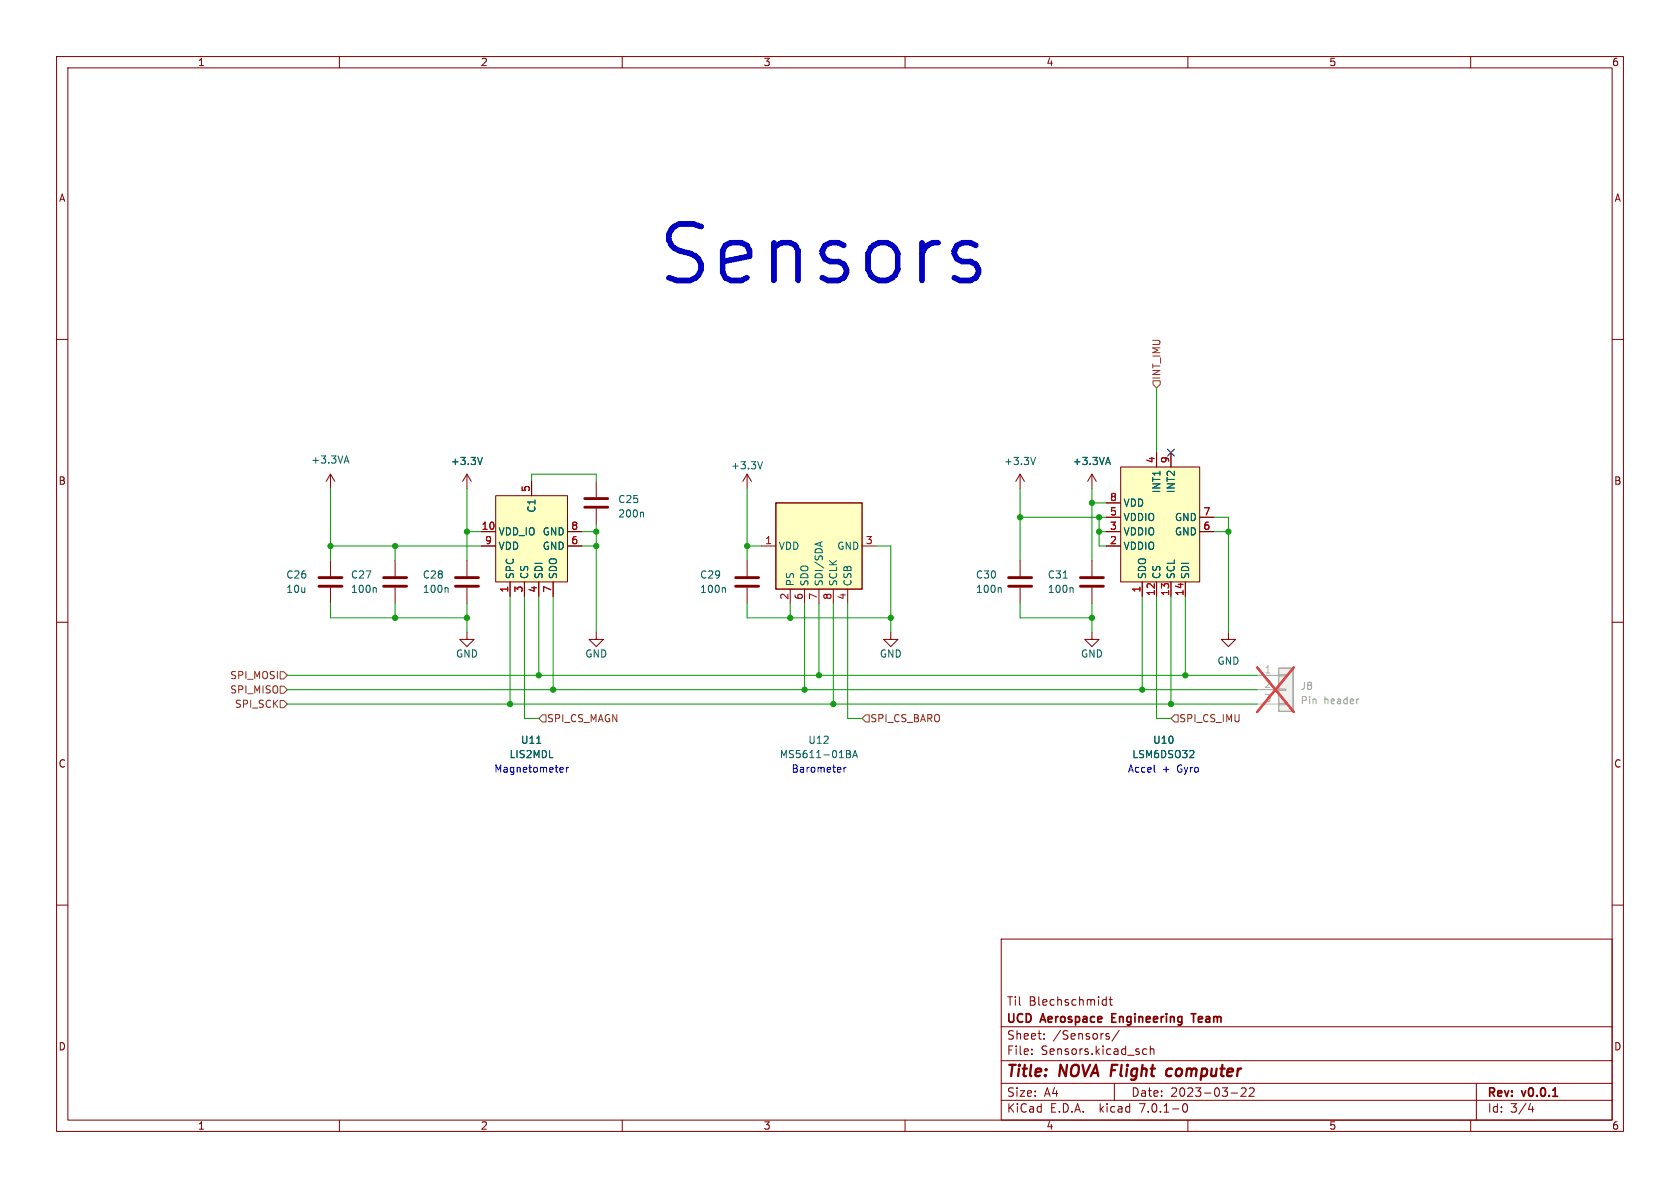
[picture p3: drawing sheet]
<svg xmlns="http://www.w3.org/2000/svg" width="297mm" height="210mm" viewBox="0 0 297 210" stroke-linecap="round" stroke-linejoin="round" font-family="sans-serif">
<g fill="none" stroke="#840000" stroke-width=".18">
<path d="M10 10h277v190h-277zM12 12h273v186h-273zM60 10v2M110 10v2M160 10v2M210 10v2M260 10v2M10 60h2M285 60h2M58.4 83.8l-.7 1.3M58.4 83.8v2.6M58.4 99.1v2.8"/>
<path d="M58.4 83.8l.8 1.3M69.8 99.1v2.8M82.5 83.8v2.6M82.5 99.1v2.8M82.5 83.8l-.7 1.3M82.5 83.8l.8 1.3M85.1 96.5h2.5M85.1 94h2.5M87.6 87.6h12.7v15.3h-12.7zM94 85.1v2.5M100.3 96.5h2.6M100.3 94h2.6"/>
<path d="M105.4 85.1v2.8M105.4 89.9v2.8M132.1 83.8v2.6M132.1 99.1v2.8M132.1 83.8l-.8 1.3M132.1 83.8l.7 1.3M134.6 96.5h2.6M152.4 96.5h2.5M180.3 83.8l-.7 1.3M180.3 83.8v2.6M180.3 99.1v2.8M180.3 83.8l.8 1.3"/>
<path d="M193 83.8l-.7 1.3M193 83.8v2.6M193 99.1v2.8M193 83.8l.8 1.3M195.6 96.5h2.5M195.6 94h2.5M195.6 91.4h2.5M195.6 88.9h2.5M198.1 82.6h14v20.3h-14zM204.5 80v2.6M207 80v2.6M212.1 94h2.5"/>
<path d="M212.1 91.4h2.5M10 110h2M58.4 103.9v2.8M69.8 103.9v2.8M82.5 111.8v1.2h1.3l-1.3 1.3-1.2-1.3h1.2M82.5 103.9v2.8M90.2 102.9v2.5M92.7 102.9v2.5M95.2 102.9v2.5M97.8 102.9v2.5M105.4 111.8v1.2h1.3l-1.3 1.3-1.3-1.3h1.3M132.1 103.9v2.8"/>
<path d="M139.7 104.1v2.6M142.2 104.1v2.6M144.8 104.1v2.6M147.3 104.1v2.6M149.9 104.1v2.6M157.5 111.8v1.2h1.2l-1.2 1.3-1.3-1.3h1.3M180.3 103.9v2.8M193 111.8v1.2h1.3l-1.3 1.3-1.2-1.3h1.2M193 103.9v2.8M201.9 102.9v2.5M204.5 102.9v2.5M207 102.9v2.5"/>
<path d="M209.5 102.9v2.5M217.2 111.8v1.2h1.2l-1.2 1.3-1.3-1.3h1.3M285 110h2M10 160h2M285 160h2M177 166h108v32h-108zM194.9 177.6l.2 .1 .5-.1M195.6 176.2v1.5M195.6 176.8l-.5-.1-.2 .1M196.1 176.7h.5M196.3 176.2v1.3l.3 .2M60 198v2"/>
<path d="M110 198v2M160 198v2M177 194.5h108M177 191.5h108M177 187.5h108M177 181.5h108M182.4 186.3v.1M182.4 185.5v.1M184.6 183.6v.1M184.6 182.8v.1M195.7 183.2l.4 .1v.2l-.2 .2h-.3M195.7 182.7l.4 .1"/>
<path d="M197 191.5v3M197.9 182.1l-1.3 2M202.1 186.3l.2 .1 .4-.1M202.7 185.5l-.4-.1-.2 .1M203.4 185.5l.2-.1 .3 .1 .1 .9M203.4 184.9v1.5M209.2 195.2l.2-.1a.81 .81 0 0 1 .6 .6 .81 .81 0 0 1-.3 .8l-.1 .1a.81 .81 0 0 1-.4-1.4zM210 198v2M217.6 193.2h1.2M219.6 192.3l-.2 .1M220 192.3l.3 .3-.1 .3-.8 .9h.9M221.1 192.3l-.2 .1"/>
<path d="M221.4 192.3l.3 .3-.1 .3-.8 .9h.9M260 198v2M261 191.5v6.5M270.2 196.1h.9M270.9 195.6v1"/>
</g>
<path d="M207 188.9a.66 .66 0 0 0-.8 .4v.7l.3 .2h.4" fill="none" stroke="#840000" stroke-width=".4"/>
<path d="M210.6 179.2h.8M211 179.2v1.5" fill="none" stroke="#840000" stroke-width=".3"/>
<g fill="#ffffc2" stroke="#ffffc2" stroke-width=".18">
<path d="M137.2 88.9h15.2v15.2h-15.2z"/>
<path d="M198.1 82.6h14v20.3h-14z"/>
<path d="M87.6 87.6h12.7v15.3h-12.7z"/>
</g>
<path d="M137.2 88.9h15.2v15.2h-15.2z" fill="none" stroke="#840000" stroke-width=".25"/>
<g fill="none" stroke="#006464" stroke-width=".18">
<path d="M61 81.5h.6M61.3 80.6l.4 1.3M85.3 80.9l-.5 1.2M113.6 90.5l.2 .2v.7M134.8 81.6l-.4 1.3M145 95.9v.6M145.4 95.8l-1.3 .4M183.1 80.9l-.5 1.2M195.6 81.8h.6M195.9 80.9l.4 1.2M66.3 103.9l.2 .2v.6M79 103.9l.2 .2v.6"/>
<path d="M128.1 103.9l.1 .2v.6M176.8 103.9l.2 .2v.6M189.5 103.9l.2 .2v.6M94.9 131.4h.7M149.6 132.7l.7 .1v.2l-.2 .3M149.6 133.3h.5M150.1 133.3l.3 .2-.1 .3-.7 .1M150.7 133.9l.5-1.2 .4 1.2M150.9 133.6h.6"/>
</g>
<path d="M226.1 118.1h2.5v7.6h-2.5z" fill="#f0f0f0" stroke="#f0f0f0" stroke-width=".18"/>
<path d="M222.2 119.4h3.9M226.1 119.3h1.2v.2h-1.2zM222.2 121.9h3.9M222.2 124.5h3.9M226.1 124.3h1.2v.3h-1.2zM226.1 121.8h1.2v.2h-1.2z" fill="none" stroke="#a1a1a1" stroke-width=".18"/>
<path d="M226.1 118.1h2.5v7.6h-2.5z" fill="none" stroke="#a1a1a1" stroke-width=".25"/>
<path d="M240.1 123.6h.1" fill="none" stroke="#989898" stroke-width=".18"/>
<path d="M222.2 118l6.5 7.9M228.7 118l-6.5 7.9" fill="none" stroke="#eb3a3d" stroke-width=".46"/>
<g fill="none" stroke="#840000" stroke-width=".51">
<path d="M103.4 89.7h4M103.4 88.1h4M56.4 103.6h4.1M56.4 102.1h4.1M67.8 103.6h4.1M67.8 102.1h4.1M80.5 103.6h4.1M80.5 102.1h4.1M130 103.6h4.1M130 102.1h4.1M178.3 103.6h4.1M178.3 102.1h4.1"/>
<path d="M191 103.6h4.1M191 102.1h4.1"/>
</g>
<path d="M203.8 67.3h1.3v.6l-.6 .7-.7-.7zM49.5 118.7h.7l.6 .7-.6 .6h-.7zM49.5 123.8h.7l.6 .7-.6 .6h-.7zM49.5 121.3h.7l.6 .6-.6 .7h-.7zM95.9 126.4h.6v1.2h-.6l-.7-.6zM153 126.4h.7v1.2h-.7l-.6-.6zM207 127l.6-.6h.7v1.2h-.7z" fill="none" stroke="#725600" stroke-width=".18"/>
<path d="M99.2 135.6l.3 .1 .1 .3-.6 .1M99.5 136.4l-.3 .1M100.1 135.6v.9M100.5 135.6l-.4 .3M149.2 135.6v.9M149.6 135.6l-.4 .3M204.1 136.4l.1 .1" fill="none" stroke="#0000c2" stroke-width=".18"/>
<g fill="none" stroke="#009600" stroke-width=".18">
<path d="M204.5 68.6v11.4M58.4 96.5h26.7M58.4 86.4v12.7M69.8 96.5v2.6M82.5 94h2.6M82.5 86.4v12.7M94 85.1v-1.3h11.4v1.3M102.9 96.5h2.5M102.9 94h2.5M105.4 92.7v19.1M132.1 86.4v12.7M132.1 96.5h2.5"/>
<path d="M154.9 96.5h2.6v15.3M180.3 86.4v12.7M180.3 91.4h15.3M193 86.4v12.7M193 88.9h2.6M194.3 91.4v5.1h1.3M194.3 94h1.3M214.6 94h2.6M214.6 91.4h2.6v20.4M50.8 119.4h171.4M58.4 106.7v2.5h24.1M69.8 106.7v2.5"/>
<path d="M82.5 106.7v5.1M90.2 105.4v19.1M92.7 105.4v21.6h2.5M95.2 105.4v14M97.8 105.4v16.5M132.1 106.7v2.5h25.4M139.7 106.7v2.5M142.2 106.7v15.2M144.8 106.7v12.7M147.3 106.7v17.8M149.9 106.7v20.3h2.5M180.3 106.7v2.5h12.7"/>
<path d="M193 106.7v5.1M201.9 105.4v16.5M204.5 105.4v21.6h2.5M207 105.4v19.1M209.5 105.4v14M50.8 121.9h171.4M50.8 124.5h171.4"/>
</g>
<path d="M206.4 79.4l1.2 1.2M207.6 79.4l-1.2 1.2" fill="none" stroke="#000084" stroke-width=".18"/>
<g fill="#009600" stroke="#009600" stroke-width=".18">
<circle cx="180.3" cy="91.4" r=".46"/>
<circle cx="193" cy="109.2" r=".46"/>
<circle cx="157.5" cy="109.2" r=".46"/>
<circle cx="144.8" cy="119.4" r=".46"/>
<circle cx="147.3" cy="124.5" r=".46"/>
<circle cx="142.2" cy="121.9" r=".46"/>
<circle cx="105.4" cy="94" r=".46"/>
<circle cx="105.4" cy="96.5" r=".46"/>
<circle cx="139.7" cy="109.2" r=".46"/>
<circle cx="132.1" cy="96.5" r=".46"/>
<circle cx="69.8" cy="109.2" r=".46"/>
<circle cx="69.8" cy="96.5" r=".46"/>
<circle cx="82.5" cy="94" r=".46"/>
<circle cx="97.8" cy="121.9" r=".46"/>
<circle cx="90.2" cy="124.5" r=".46"/>
<circle cx="95.2" cy="119.4" r=".46"/>
<circle cx="82.5" cy="109.2" r=".46"/>
<circle cx="58.4" cy="96.5" r=".46"/>
<circle cx="201.9" cy="121.9" r=".46"/>
<circle cx="217.2" cy="94" r=".46"/>
<circle cx="194.3" cy="94" r=".46"/>
<circle cx="193" cy="88.9" r=".46"/>
<circle cx="194.3" cy="91.4" r=".46"/>
<circle cx="207" cy="124.5" r=".46"/>
<circle cx="209.5" cy="119.4" r=".46"/>
</g>
<text font-size="13.9" fill="#0000c2" x="116.3" y="50.8">Sensors</text>
<g font-size="2.8" fill="#840000">
<text x="178" y="190.8">Title:</text>
<text x="187.4" y="190.8">NOVA Flight</text>
<text x="207.5" y="190.8">computer</text>
</g>
<g font-size="2.1" fill="#840000">
<text x="178" y="177.9">Til</text>
<text x="181.9" y="177.9">Blechschmidt</text>
<text x="178" y="183.9">Sheet:</text>
<text x="178" y="181.1">UCD</text>
<text x="184.2" y="181.1">Aerospace</text>
<text x="186.2" y="183.9">/Sensors/</text>
<text x="197.1" y="181.1">Engineering</text>
<text x="211.8" y="181.1">Team</text>
<text x="178" y="186.6">File:</text>
<text x="184" y="186.6">Sensors.kicad_sch</text>
<text x="178" y="196.8">KiCad</text>
<text x="178" y="194">Size:</text>
<text x="184.6" y="194">A4</text>
<text x="185.7" y="196.8">E.D.A.</text>
<text x="194.4" y="196.8">kicad</text>
<text x="200" y="194">Date:</text>
<text x="201.5" y="196.8">7.0.1-0</text>
<text x="206.9" y="194">2023-03-22</text>
<text x="263" y="194.2">Rev:</text>
<text x="263" y="196.8">Id:</text>
<text x="267" y="196.8">3/4</text>
<text x="269.2" y="194.2">v0.0.1</text>
</g>
<g font-size="1.8" fill="#840000">
<text x="35" y="11.8">1</text>
<text x="85" y="11.8">2</text>
<text x="135" y="11.8">3</text>
<text x="185" y="11.8">4</text>
<text x="235" y="11.8">5</text>
<text x="285" y="11.8">6</text>
<text x="10.4" y="35.8">A</text>
<text x="285.4" y="35.8">A</text>
<text x="10.3" y="85.8">B</text>
<text x="285.3" y="85.8">B</text>
<text x="10.3" y="135.8">C</text>
<text x="285.3" y="135.8">C</text>
<text x="10.3" y="185.8">D</text>
<text x="285.3" y="185.8">D</text>
<text x="35" y="199.8">1</text>
<text x="85" y="199.8">2</text>
<text x="135" y="199.8">3</text>
<text x="185" y="199.8">4</text>
<text x="235" y="199.8">5</text>
<text x="285" y="199.8">6</text>
</g>
<g font-size="1.8" fill="#725600">
<text x="205.3" y="67.1" transform="rotate(-90 205.3 67.1)">INT_IMU</text>
<text x="40.6" y="122.7">SPI_MISO</text>
<text x="40.6" y="120.2">SPI_MOSI</text>
<text x="41.4" y="125.3">SPI_SCK</text>
<text x="96.7" y="127.8">SPI_CS_MAGN</text>
<text x="153.9" y="127.8">SPI_CS_BARO</text>
<text x="208.5" y="127.8">SPI_CS_IMU</text>
</g>
<g font-size="1.8" fill="#006464">
<text x="55" y="82.1">+3.3VA</text>
<text x="79.6" y="82.4">+3.3V</text>
<text x="129.2" y="83.1">+3.3V</text>
<text x="177.4" y="82.4">+3.3V</text>
<text x="189.6" y="82.4">+3.3VA</text>
<text x="109.2" y="89.1">C25</text>
<text x="198.6" y="89.7">VDD</text>
<text x="205.3" y="87.3" transform="rotate(-90 205.3 87.3)">INT1</text>
<text x="207.8" y="87.3" transform="rotate(-90 207.8 87.3)">INT2</text>
<text x="88.1" y="94.8">VDD_IO GND</text>
<text x="94.8" y="90.7" transform="rotate(-90 94.8 90.7)">C1</text>
<text x="109.2" y="91.6">200n</text>
<text x="198.6" y="94.8">VDDIO</text>
<text x="198.6" y="92.3">VDDIO</text>
<text x="207.6" y="94.8">GND</text>
<text x="207.6" y="92.3">GND</text>
<text x="88.1" y="97.3">VDD</text>
<text x="95.8" y="97.3">GND</text>
<text x="137.7" y="97.3">VDD</text>
<text x="147.9" y="97.3">GND</text>
<text x="198.6" y="97.3">VDDIO</text>
<text x="50.6" y="102.4">C26</text>
<text x="50.6" y="105">10u</text>
<text x="62" y="102.4">C27</text>
<text x="62" y="105">100n</text>
<text x="74.7" y="102.4">C28</text>
<text x="74.7" y="105">100n</text>
<text x="91" y="102.4" transform="rotate(-90 91 102.4)">SPC</text>
<text x="93.5" y="102.4" transform="rotate(-90 93.5 102.4)">CS</text>
<text x="96.1" y="102.4" transform="rotate(-90 96.1 102.4)">SDI</text>
<text x="98.6" y="102.4" transform="rotate(-90 98.6 102.4)">SDO</text>
<text x="123.7" y="102.4">C29</text>
<text x="123.7" y="105">100n</text>
<text x="140.5" y="103.6" transform="rotate(-90 140.5 103.6)">PS</text>
<text x="143.1" y="103.6" transform="rotate(-90 143.1 103.6)">SDO</text>
<text x="145.6" y="103.6" transform="rotate(-90 145.6 103.6)">SDI/SDA</text>
<text x="148.1" y="103.6" transform="rotate(-90 148.1 103.6)">SCLK</text>
<text x="150.7" y="103.6" transform="rotate(-90 150.7 103.6)">CSB</text>
<text x="172.5" y="102.4">C30</text>
<text x="172.5" y="105">100n</text>
<text x="185.2" y="102.4">C31</text>
<text x="185.2" y="105">100n</text>
<text x="202.8" y="102.4" transform="rotate(-90 202.8 102.4)">SDO</text>
<text x="205.3" y="102.4" transform="rotate(-90 205.3 102.4)">CS</text>
<text x="207.8" y="102.4" transform="rotate(-90 207.8 102.4)">SCL</text>
<text x="210.4" y="102.4" transform="rotate(-90 210.4 102.4)">SDI</text>
<text x="80.6" y="116.4">GND</text>
<text x="103.4" y="116.4">GND</text>
<text x="155.5" y="116.4">GND</text>
<text x="191" y="116.4">GND</text>
<text x="215.2" y="117.7">GND</text>
<text x="92" y="131.6">U11</text>
<text x="142.8" y="131.6">U12</text>
<text x="203.8" y="131.6">U10</text>
<text x="90" y="134.2">LIS2MDL</text>
<text x="137.8" y="134.2">MS5611-01BA</text>
<text x="200.1" y="134.2">LSM6DSO32</text>
</g>
<g font-size="1.8" fill="#a90000">
<text x="204.2" y="81.9" transform="rotate(-90 204.2 81.9)">4</text>
<text x="206.8" y="81.9" transform="rotate(-90 206.8 81.9)">9</text>
<text x="93.7" y="87" transform="rotate(-90 93.7 87)">5</text>
<text x="196.2" y="88.6">8</text>
<text x="85.1" y="93.7">10</text>
<text x="100.9" y="93.7">8</text>
<text x="196.2" y="93.7">3</text>
<text x="196.2" y="91.2">5</text>
<text x="212.7" y="93.7">6</text>
<text x="212.7" y="91.2">7</text>
<text x="85.7" y="96.3">9</text>
<text x="100.9" y="96.3">6</text>
<text x="135.2" y="96.3">1</text>
<text x="153" y="96.3">3</text>
<text x="196.2" y="96.3">2</text>
<text x="89.9" y="104.8" transform="rotate(-90 89.9 104.8)">1</text>
<text x="92.5" y="104.8" transform="rotate(-90 92.5 104.8)">3</text>
<text x="95" y="104.8" transform="rotate(-90 95 104.8)">4</text>
<text x="97.5" y="104.8" transform="rotate(-90 97.5 104.8)">7</text>
<text x="139.4" y="106.1" transform="rotate(-90 139.4 106.1)">2</text>
<text x="142" y="106.1" transform="rotate(-90 142 106.1)">6</text>
<text x="144.5" y="106.1" transform="rotate(-90 144.5 106.1)">7</text>
<text x="147.1" y="106.1" transform="rotate(-90 147.1 106.1)">8</text>
<text x="149.6" y="106.1" transform="rotate(-90 149.6 106.1)">4</text>
<text x="201.7" y="104.8" transform="rotate(-90 201.7 104.8)">1</text>
<text x="204.2" y="105.4" transform="rotate(-90 204.2 105.4)">12</text>
<text x="206.8" y="105.4" transform="rotate(-90 206.8 105.4)">13</text>
<text x="209.3" y="105.4" transform="rotate(-90 209.3 105.4)">14</text>
</g>
<g font-size="1.8" fill="#aaa">
<text x="223.5" y="119.1">1</text>
<text x="223.5" y="121.7">2</text>
<text x="223.5" y="124.2">3</text>
</g>
<g font-size="1.8" fill="#989898">
<text x="229.9" y="122.1">J8</text>
<text x="229.9" y="124.7">Pin</text>
<text x="234" y="124.7">header</text>
</g>
<g font-size="1.8" fill="#0000c2">
<text x="87.4" y="136.7">Magnetometer</text>
<text x="140" y="136.7">Barometer</text>
<text x="199.4" y="136.7">Accel</text>
<text x="205.5" y="136.7">+</text>
<text x="208.2" y="136.7">Gyro</text>
</g>
</svg>
